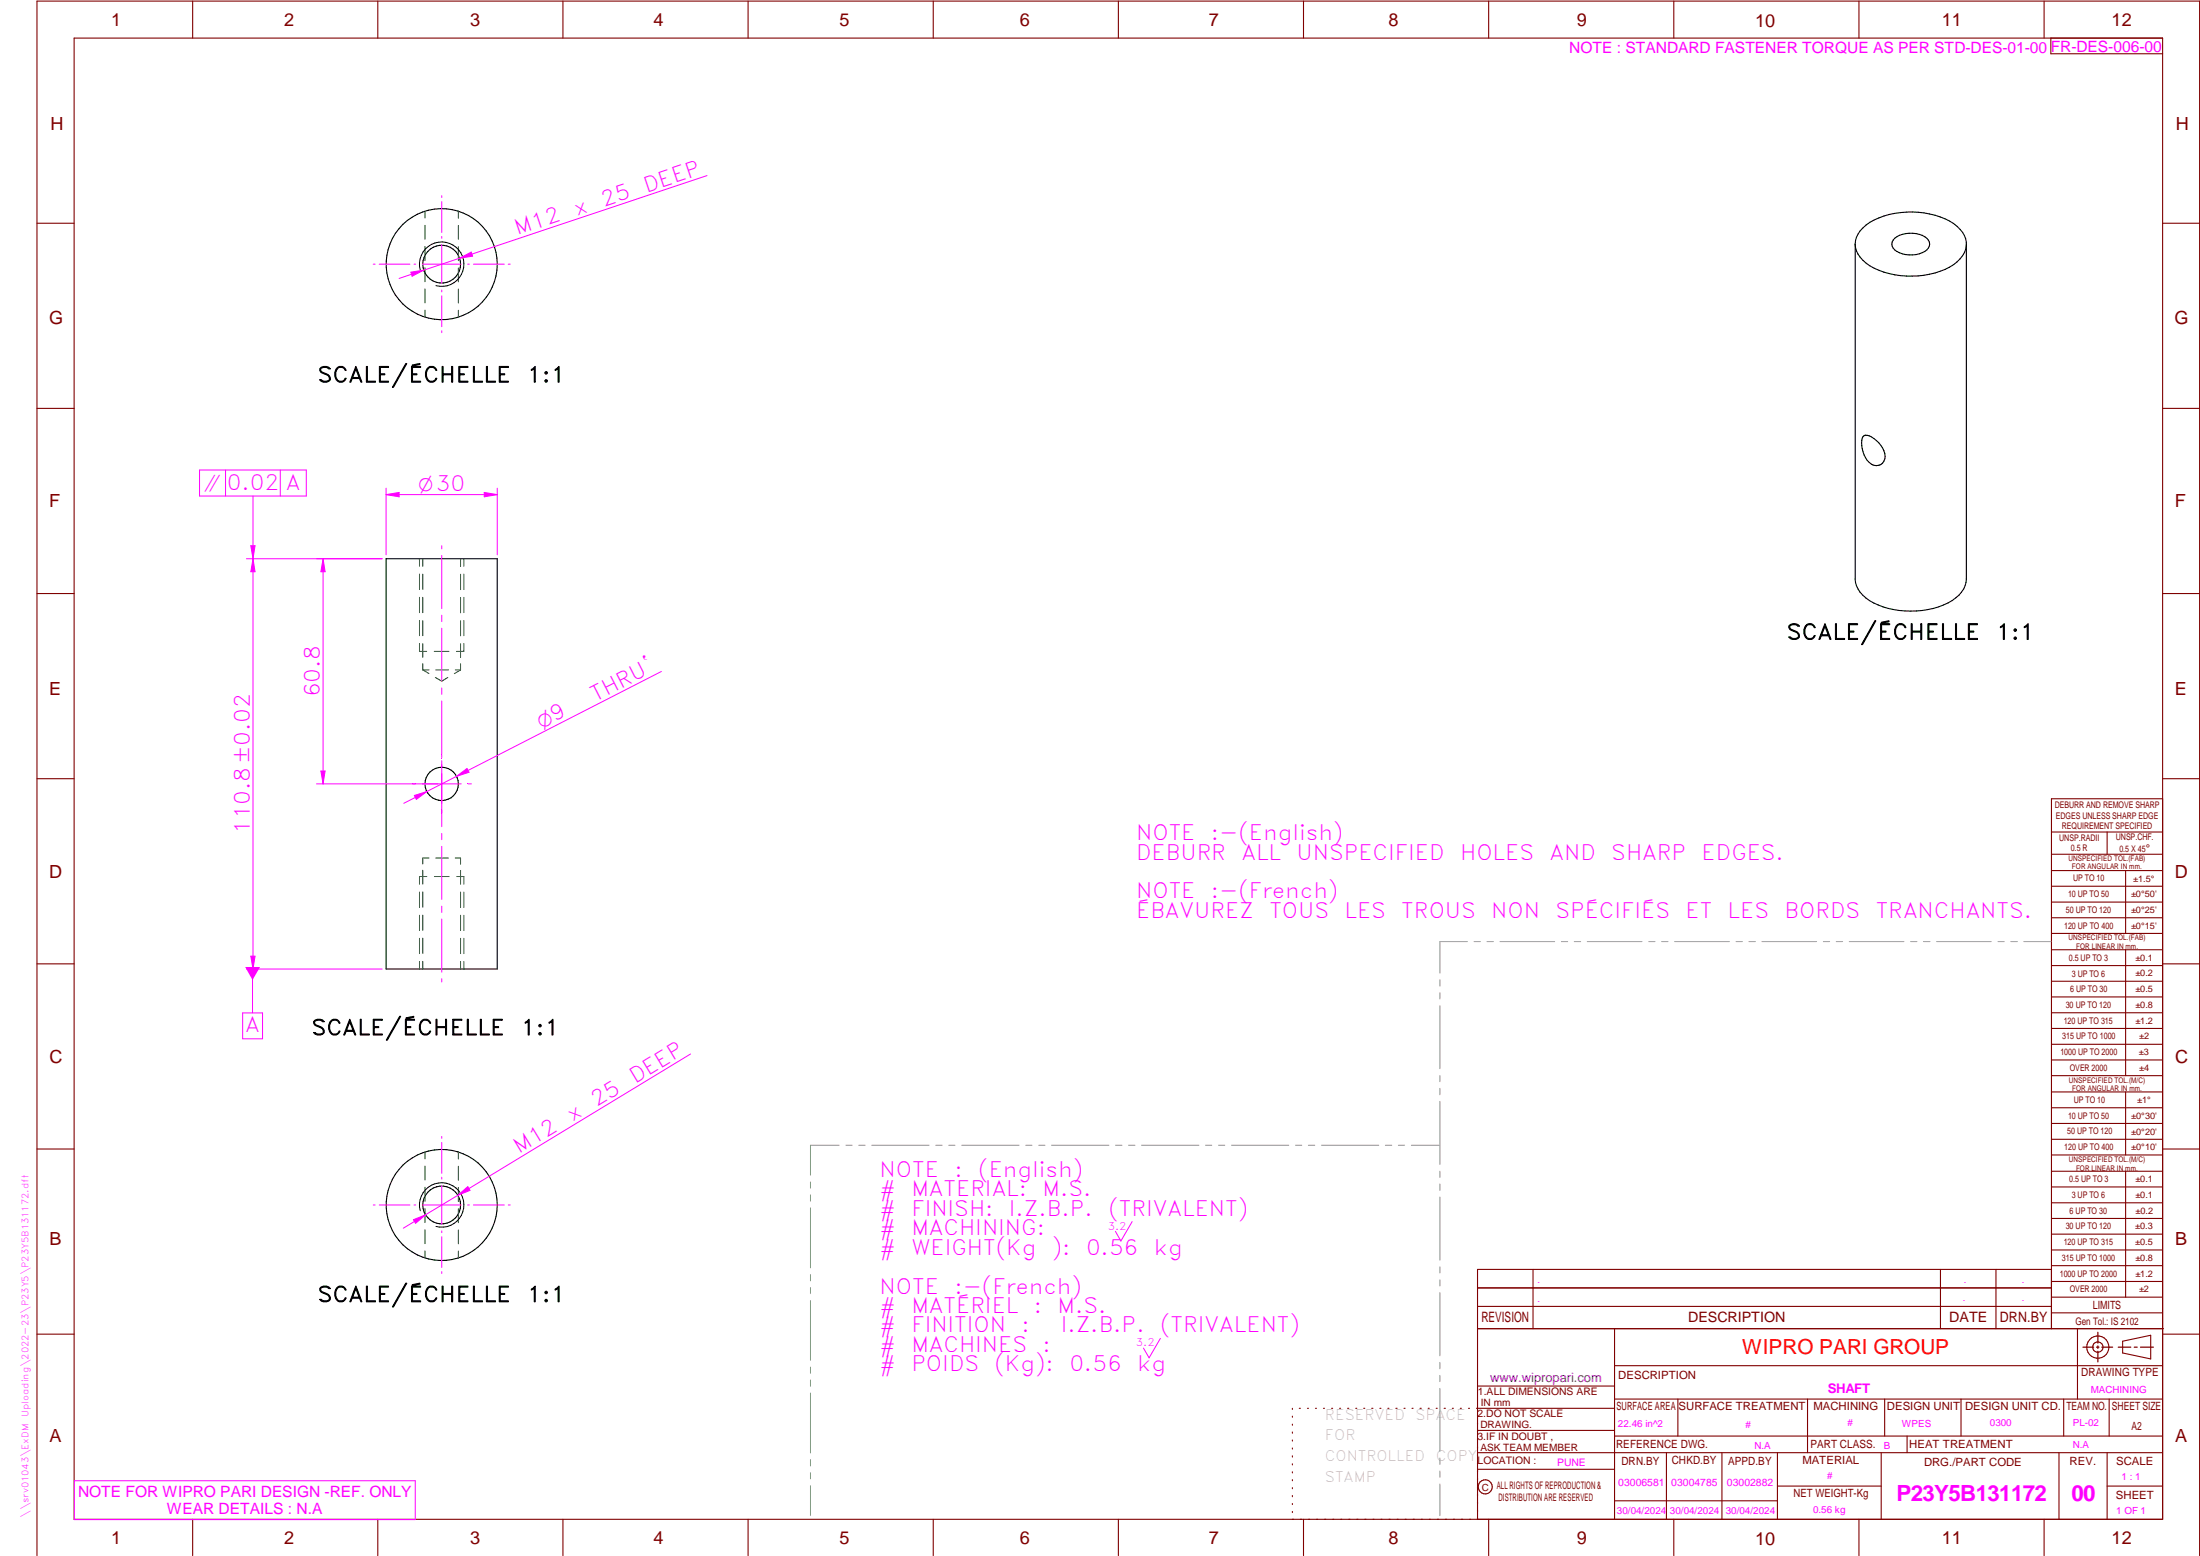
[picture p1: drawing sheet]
<svg xmlns="http://www.w3.org/2000/svg" width="594mm" height="420mm" viewBox="0 0 594 420" stroke-linecap="round" stroke-linejoin="round" font-family="sans-serif">
<g fill="none" stroke="#800000" stroke-width=".3">
<path d="M20 10.3h564v400h-564zM52 .3v10M102 .3v10M152 .3v10M202 .3v10M252 .3v10M302 .3v10M352 .3v10M402 .3v10M452 .3v10M502 .3v10M552 .3v10"/>
<path d="M553.8 10.3v4.2h30.2M10 60.3h10M584 60.3h10M10 110.3h10M584 110.3h10M10 160.3h10M584 160.3h10M10 210.3h10M584 215.7h-30v143.1M584 210.3h10M554 224.7h30M554 230.7h30"/>
<path d="M554 235.1h30M554 239.3h30M569 224.7v6M574 235.1v17M554 243.6h30M554 247.8h30M554 252.1h30M554 256.5h30M574 256.5v33.9M10 260.3h10M554 260.7h30M554 265h30"/>
<path d="M554 269.2h30M554 273.5h30M554 277.7h30M584 260.3h10M554 282h30M554 286.2h30M554 290.4h30M554 294.9h30M554 299.1h30M574 294.9v17M10 310.3h10M554 303.4h30"/>
<path d="M554 307.6h30M554 311.9h30M554 316.3h30M574 316.3v34M584 310.3h10M554 320.5h30M554 324.8h30M554 329h30M554 333.2h30M554 337.5h30M399 358.8h185.2M399 352.8h155"/>
<path d="M399 347.8h155M414 342.8v16M436 358.8v51.5M524 342.8v16M539 342.8v16M554 341.8h30M554 346h30M554 350.3h30M554 354.5h30M554 342.8h-155v67.5M561 358.8v19M10 360.3h10"/>
<path d="M399 374.3h37M436 377.8h148M453.1 377.8v10M488.1 377.8v14.5M508.9 377.8v10M529.5 377.8v10M557.3 377.8v10M569.5 377.8v10M573.2 362.2l7.6-1.6v6.3l-7.6-1.6zM584 368.8h-148M584 360.3h10M349 380.3v.3"/>
<path d="M349 382.4v.3M349 384.6v.3M349 386.7v.3M349 388.8v.3M349 391v.3M349 393.1v.3M349 395.3v.3M349 397.4v.3M349 399.5v.3M350.9 380.3h.2M353.1 380.3h.2M355.2 380.3h.3"/>
<path d="M357.4 380.3h.3M359.6 380.3h.3M361.7 380.3h.3M363.9 380.3h.3M366.1 380.3h.3M368.3 380.3h.2M370.4 380.3h.3M372.6 380.3h.3M374.8 380.3h.3M376.9 380.3h.4M379.1 380.3h.3M381.3 380.3h.3"/>
<path d="M383.4 380.3h.4M385.6 380.3h.3M387.8 380.3h.3M390 380.3h.3M392.2 380.3h.3M394.3 380.3h.3M396.5 380.3h.3M398.7 380.3h37.3M399 396.7h37M399 392.3h185M399 386.2h37M436 387.8h148"/>
<path d="M450 392.3v18M465 392.3v18M480 392.3v18M508 392.3v18M515 387.8v4.5M556 392.3v18M569 392.3v18M52 410.3v9.7M102 410.3v9.7M152 410.3v9.7M202 410.3v9.7M252 410.3v9.7"/>
<path d="M302 410.3v9.7M349 401.7v.3M349 403.8v.4M349 406v.3M349 408.1v.3M352 410.3v9.7M402 410.3v9.7M436 405.3h44M452 410.3v9.7M480 401.3h28M502 410.3v9.7M552 410.3v9.7"/>
<path d="M569 401.3h15M10 420v-419.7h584v419.7"/>
<circle cx="566.5" cy="363.7" r="1.39"/>
<circle cx="566.5" cy="363.8" r="3"/>
<circle cx="401.1" cy="401.5" r="1.9"/>
</g>
<g fill="none" stroke="#f0f" stroke-width=".27">
<path d="M119.3 147.4v.8M119.3 150v14.3M119.3 166.1v1.8M119.3 169.6v14.4M119.3 185.8v1.7M119.3 189.3v14.3M114 211.7h10.5M119.3 205.4v17.8M119.3 225v1.7M119.3 228.5v14.4M119.3 244.7v1.7M119.3 248.2v14.3"/>
<path d="M119.3 264.3v.9M305.7 329.9l-3 5.2-1.5-2.6M313.3 361.4l-3 5.2-1.5-2.6M20.1 399.8h92v10.5h-92z"/>
</g>
<g fill="none" stroke="#949494" stroke-width=".27">
<path d="M396.2 254.3h-7.4v8.5M398.1 254.3h1.6M401.5 254.3h1.8M405 254.3h14.8M421.6 254.3h1.7M425.1 254.3h1.7M428.6 254.3h14.8M445.2 254.3h1.7M448.7 254.3h1.7M452.2 254.3h14.8M468.8 254.3h1.7M472.3 254.3h1.7"/>
<path d="M475.8 254.3h14.8M492.4 254.3h1.7M495.8 254.3h1.8M499.4 254.3h14.7M516 254.3h1.6M519.4 254.3h1.8M522.9 254.3h14.8M539.5 254.3h1.7M543 254.3h1.7M546.5 254.3h7.4M388.8 264.5v1.8M388.8 268.1v1.6"/>
<path d="M388.8 271.6v17M388.8 290.4v1.7M388.8 293.9v1.7M388.8 297.4v17M218.9 319.2v1.6M226.6 309.2h-7.7v8.1M228.4 309.2h1.7M231.9 309.2h1.7M235.4 309.2h15.5M252.7 309.2h1.7M256.2 309.2h1.7M259.7 309.2h15.5"/>
<path d="M277 309.2h1.7M280.5 309.2h1.7M284 309.2h15.5M301.2 309.2h1.8M304.8 309.2h1.7M308.3 309.2h15.5M325.5 309.2h1.7M329.1 309.2h1.6M332.6 309.2h15.4M349.8 309.2h1.7M353.3 309.2h1.7M356.8 309.2h15.5"/>
<path d="M374.1 309.2h1.7M377.6 309.2h1.7M381.1 309.2h7.7M388.8 316.2v1.7M388.8 319.7v1.7M218.9 322.6v1.8M218.9 326.1v16.2M388.8 323.2v17.1M218.9 344.1v1.8M218.9 347.6v1.7M218.9 351.2v16.1M388.8 342.1v1.6"/>
<path d="M388.8 345.6v1.7M388.8 349v17.1M218.9 369.1v1.7M218.9 372.6v1.8M218.9 376.1v16.2M388.8 367.9v1.7M388.8 371.4v1.7M388.8 374.9v17M218.9 394.1v1.8M218.9 397.6v1.7M388.8 393.7v1.7M388.8 397.2v1.7"/>
<path d="M218.9 401.2v8.1M388.8 400.7v8.6"/>
</g>
<path d="M566.5 359.7v3M562.5 363.8h2.9M566.1 363.8h.7M566.5 363.4v.7M566.5 364.9v2.8M567.6 363.8h2.9M572 363.8h3.4M576.3 363.8h.8M578 363.8h3.5" fill="none" stroke="#800000" stroke-width=".34"/>
<g fill="none" stroke="#000" stroke-width=".3">
<path d="M104.3 150.9h30v110.8h-30z"/>
<circle cx="119.3" cy="211.7" r="4.5"/>
</g>
<g fill="none" stroke="#008000" stroke-width=".27">
<path d="M113.3 150.9v2M113.3 155v4.2M114.2 150.9v2M114.2 155v4.2M124.4 150.9v2.1M124.4 155.1v4.1M125.3 150.9v2M125.3 155v4.2M113.3 161.3v4.1M113.3 167.6v4.1M113.3 173.8v2.1h1.9M114.2 161.3v4.1"/>
<path d="M114.2 167.6v4.1M114.2 173.8v3.7M114.2 179.2v1.7M117.3 175.9h3.9M124.4 161.3v4.2M124.4 167.6v4.1M124.4 173.8v3.7M124.4 179.2v1.7M125.3 161.3v4.1M125.3 167.6v4.1M125.3 173.8v2.1h-2M114.2 180.9l1.6 1"/>
<path d="M114.2 180.9h1.7M117.6 182.9l1.7 1 1.6-1M117.7 180.9h3.4M122.9 180.9h1.5M124.4 180.9l-1.7 1M114.2 235v3.7M115.3 236.7h-2v2.1M115.9 231.7h-1.7v1.6M117.3 236.7h4M117.7 231.7h3.4M122.9 231.7h1.5v1.6M123.3 236.7h2v2.1"/>
<path d="M124.4 235v3.8M113.3 240.9v4.1M113.3 247.1v4.1M113.3 253.4v4.1M113.3 259.6v2.1M114.2 240.8v4.2M114.2 247.1v4.1M114.2 253.3v4.2M114.2 259.6v2.1M124.4 240.9v4.1M124.4 247.1v4.1M124.4 253.4v4.1"/>
<path d="M124.4 259.6v2.1M125.3 240.9v4.1M125.3 247.1v4.1M125.3 253.4v4.1M125.3 259.6v2.1"/>
</g>
<path d="M126.4 211.7h.7M127.2 211.7h.1" fill="none" stroke="#f0f" stroke-width=".27"/>
<path d="M119.3 203.8v.8" fill="none" stroke="#f0f" stroke-width=".27"/>
<path d="M111.5 211.7h.6" fill="none" stroke="#f0f" stroke-width=".27"/>
<path d="M119.3 218.8v.7" fill="none" stroke="#f0f" stroke-width=".27"/>
<g fill="none" stroke="#000" stroke-width=".3">
<path d="M501 65.9a8.1 8.1 0 0 0 5.1 6.5 23.6 23.6 0 0 0 21.5-.9 7.5 7.5 0 0 0 3.4-5.1M503.1 61.5a19.7 19.7 0 0 1 14.9-4.2 18.8 18.8 0 0 1 10.5 3.8 6.6 6.6 0 0 1 2.5 4.3v91a7.9 7.9 0 0 1-5 6.4 23.7 23.7 0 0 1-21.2-.6 7.5 7.5 0 0 1-3.8-5.8v-90.5a6 6 0 0 1 2.1-4.4zM511.6 64.3a7.6 7.6 0 0 1 8.7 0 2.25 2.25 0 0 1 .6 2.4 2.25 2.25 0 0 1-1.9 1.5 7.1 7.1 0 0 1-7.8-1.2 1.92 1.92 0 0 1 .4-2.7zM503.2 117.8l.3-.2a5.3 5.3 0 0 1 4.4 2.6 3.6 3.6 0 0 1 .5 4.9 2.69 2.69 0 0 1-4.2-.8 6.9 6.9 0 0 1-1.1-6.4z"/>
<circle cx="119.3" cy="71.3" r="5.1"/>
<circle cx="119.3" cy="71.3" r="15"/>
</g>
<path d="M114.8 57v1.9M123.8 57v1.9M114.8 60.8v3.8M114.8 66.5v3.9M114.8 72.3v3.8M114.8 78v3.8M123.8 60.9v3.7M123.8 66.6v3.8M123.8 72.3v3.8M123.8 78.1v3.7M114.8 83.7v1.9M123.8 83.8v1.8" fill="none" stroke="#008000" stroke-width=".27"/>
<path d="M113.5 72.9a6 6 0 0 1 5.3-7.5 6 6 0 0 1 6.4 6.5 6 6 0 0 1-7.5 5.2" fill="none" stroke="#000" stroke-width=".27"/>
<g fill="none" stroke="#f0f" stroke-width=".27">
<path d="M119.3 52.8v.5M119.3 54.4v8.4M100.8 71.3h.5M102.4 71.3h8.3M111.8 71.3h.5M114 71.3h10.5M119.3 63.8v.5M119.3 66.1v10.5M119.3 78.3v.5M119.3 79.9v8.3M126.3 71.3h.4M127.8 71.3h8.4"/>
<path d="M137.2 71.3h.6M119.3 89.3v.5M66.5 150.9h36.7M68.3 150.9l.6 3.5h-1.2zM66.5 261.7h36.7"/>
</g>
<path d="M68.3 150.9l.6 3.5h-1.2z" fill="#f0f"/>
<path d="M67.7 258.2h1.2l-.6 3.5z" fill="none" stroke="#f0f" stroke-width=".27"/>
<path d="M67.7 258.2h1.2l-.6 3.5z" fill="#f0f"/>
<path d="M104.3 131.8v18M104.3 133.6l3.5-.6v1.2zM134.3 131.8v18M68.3 150.9v110.8" fill="none" stroke="#f0f" stroke-width=".27"/>
<path d="M104.3 133.6l3.5-.6v1.2z" fill="#f0f"/>
<path d="M130.8 133l3.5 .6-3.5 .6z" fill="none" stroke="#f0f" stroke-width=".27"/>
<path d="M130.8 133l3.5 .6-3.5 .6z" fill="#f0f"/>
<path d="M104.3 133.6h30M178.6 181.3l-69.6 35.6M111.9 214.8l3.4-1.1-2.9 2.2z" fill="none" stroke="#f0f" stroke-width=".27"/>
<path d="M111.9 214.8l3.4-1.1-2.9 2.2z" fill="#f0f"/>
<path d="M123.3 209.6l2.8-2.1 .6 1z" fill="none" stroke="#f0f" stroke-width=".27"/>
<path d="M123.3 209.6l2.8-2.1 .6 1z" fill="#f0f"/>
<path d="M85.5 150.9h17.7M87.2 150.9l.6 3.5h-1.2zM85.5 211.7h32.7" fill="none" stroke="#f0f" stroke-width=".27"/>
<path d="M87.2 150.9l.6 3.5h-1.2z" fill="#f0f"/>
<path d="M86.6 208.2h1.2l-.6 3.5z" fill="none" stroke="#f0f" stroke-width=".27"/>
<path d="M86.6 208.2h1.2l-.6 3.5z" fill="#f0f"/>
<path d="M190.9 47.4l-83.1 27.8M110.9 73.5l3.5-.6-3.1 1.7zM87.2 150.9v60.8" fill="none" stroke="#f0f" stroke-width=".27"/>
<path d="M110.9 73.5l3.5-.6-3.1 1.7z" fill="#f0f"/>
<path d="M124.1 69.7l3.1-1.6 .4 1.1z" fill="none" stroke="#f0f" stroke-width=".27"/>
<path d="M124.1 69.7l3.1-1.6 .4 1.1z" fill="#f0f"/>
<g fill="none" stroke="#000" stroke-width=".3">
<circle cx="119.3" cy="325.4" r="5.1"/>
<circle cx="119.3" cy="325.4" r="15"/>
</g>
<path d="M114.8 311.1v1.8M114.8 314.9v3.7M123.8 311.1v1.9M123.8 314.9v3.8M114.8 320.6v3.8M114.8 326.3v3.8M114.8 332.1v3.7M114.8 337.8v1.9M123.8 320.6v3.8M123.8 326.4v3.8M123.8 332.1v3.8M123.8 337.8v1.9" fill="none" stroke="#008000" stroke-width=".27"/>
<path d="M113.5 326.9a6 6 0 0 1 5.3-7.5 6 6 0 0 1 6.4 6.5 6 6 0 0 1-7.5 5.3" fill="none" stroke="#000" stroke-width=".27"/>
<g fill="none" stroke="#f0f" stroke-width=".27">
<path d="M186.5 284.6l-77.6 47M119.3 306.9v.5M119.3 308.5v8.3M119.3 317.9v.5M100.8 325.4h.5M102.4 325.4h8.3M111.6 329.4l3.3-1.4-2.7 2.3zM111.8 325.4h.5M114 325.4h10.5M119.3 320.1v10.5M119.3 332.4v.5M119.3 334v8.3"/>
<path d="M126.3 325.4h.4M127.8 325.4h8.4M137.2 325.4h.6M119.3 343.4v.5"/>
</g>
<path d="M111.6 329.4l3.3-1.4-2.7 2.3z" fill="#f0f"/>
<path d="M123.6 322.7l2.7-2.3 .6 1z" fill="none" stroke="#f0f" stroke-width=".27"/>
<path d="M123.6 322.7l2.7-2.3 .6 1z" fill="#f0f"/>
<path d="M68.2 261.1v12.4" fill="none" stroke="#f0f" stroke-width=".27"/>
<path d="M66.2 261.1h4l-2 3.5z" fill="#f0f"/>
<path d="M68.3 133.9v17M65.5 273.5h5.4v7h-5.4z" fill="none" stroke="#f0f" stroke-width=".27"/>
<path d="M67.7 147.4h1.2l-.6 3.5z" fill="#f0f"/>
<path d="M53.9 126.9h28.8v7h-28.8zM60.9 126.9v7M75.7 126.9v7M67.7 147.4h1.2l-.6 3.5z" fill="none" stroke="#f0f" stroke-width=".27"/>
<g font-size="6" fill="#f0f">
<text x="512.1" y="405.2">P23Y5B131172</text>
<text x="559.4" y="405.2">00</text>
</g>
<g font-size="5.7" fill="#f0f">
<text x="174.5" y="52" transform="rotate(-18 174.5 52)">DEEP</text>
<text x="155.7" y="58.3" transform="rotate(-18 155.7 58.3)">x</text>
<text x="163" y="55.8" transform="rotate(-18 163 55.8)">25</text>
<text x="139.7" y="63.6" transform="rotate(-18 139.7 63.6)">M12</text>
<text x="61.2" y="132.2">0.02 A</text>
<text x="86.4" y="188.3" transform="rotate(-90 86.4 188.3)">60.8</text>
<text x="160.7" y="189.4" transform="rotate(-27 160.7 189.4)">THRU`</text>
<text x="67.4" y="225.2" transform="rotate(-90 67.4 225.2)">110.8±0.02</text>
<text x="306.8" y="226.9">NOTE</text>
<text x="327" y="226.9">:-(English)</text>
<text x="306.8" y="232.1">DEBURR</text>
<text x="335.2" y="232.1">ALL</text>
<text x="350.1" y="232.1">UNSPECIFIED</text>
<text x="394.3" y="232.1">HOLES</text>
<text x="418.4" y="232.1">AND</text>
<text x="435.1" y="232.1">SHARP</text>
<text x="459.5" y="232.1">EDGES.</text>
<text x="306.8" y="242.6">NOTE</text>
<text x="327" y="242.6">:-(French)</text>
<text x="306.8" y="247.9">ÉBAVUREZ</text>
<text x="342.8" y="247.9">TOUS</text>
<text x="363.1" y="247.9">LES</text>
<text x="378.4" y="247.9">TROUS</text>
<text x="402.7" y="247.9">NON</text>
<text x="420.1" y="247.9">SPÉCIFIÉS</text>
<text x="455.1" y="247.9">ET</text>
<text x="466.5" y="247.9">LES</text>
<text x="481.9" y="247.9">BORDS</text>
<text x="506.5" y="247.9">TRANCHANTS.</text>
<text x="66.2" y="278.8">A</text>
<text x="171.5" y="292.7" transform="rotate(-31 171.5 292.7)">DEEP</text>
<text x="161.1" y="299" transform="rotate(-31 161.1 299)">25</text>
<text x="154.5" y="303" transform="rotate(-31 154.5 303)">x</text>
<text x="140.1" y="311.7" transform="rotate(-31 140.1 311.7)">M12</text>
<text x="237.5" y="317.8">NOTE</text>
<text x="257.7" y="317.8">:</text>
<text x="264.1" y="317.8">(English)</text>
<text x="237.5" y="323">#</text>
<text x="246.1" y="323">MATERIAL:</text>
<text x="281.5" y="323">M.S.</text>
<text x="237.5" y="328.3">#</text>
<text x="246.1" y="328.3">FINISH:</text>
<text x="272.4" y="328.3">I.Z.B.P.</text>
<text x="299.3" y="328.3">(TRIVALENT)</text>
<text x="237.5" y="333.5">#</text>
<text x="246.1" y="333.5">MACHINING:</text>
<text x="237.5" y="338.8">#</text>
<text x="246.1" y="338.8">WEIGHT(Kg</text>
<text x="284" y="338.8">):</text>
<text x="293.3" y="338.8">0.56</text>
<text x="311.6" y="338.8">kg</text>
<text x="237.5" y="349.3">NOTE</text>
<text x="257.7" y="349.3">:-(French)</text>
<text x="237.5" y="354.5">#</text>
<text x="237.5" y="359.8">#</text>
<text x="246.1" y="359.8">FINITION</text>
<text x="246.1" y="354.5">MATÉRIEL</text>
<text x="275.8" y="359.8">:</text>
<text x="279.2" y="354.5">:</text>
<text x="285.6" y="354.5">M.S.</text>
<text x="286.4" y="359.8">I.Z.B.P.</text>
<text x="313.3" y="359.8">(TRIVALENT)</text>
<text x="237.5" y="365">#</text>
<text x="246.1" y="365">MACHINES</text>
<text x="281.5" y="365">:</text>
<text x="237.5" y="370.3">#</text>
<text x="246.1" y="370.3">POIDS</text>
<text x="268.5" y="370.3">(Kg):</text>
<text x="288.8" y="370.3">0.56</text>
<text x="307.1" y="370.3">kg</text>
</g>
<g font-size="5.7">
<text x="85.8" y="103.2">SCALE/ÉCHELLE</text>
<text x="142.3" y="103.2">1:1</text>
<text x="482.5" y="172.7">SCALE/ÉCHELLE</text>
<text x="539" y="172.7">1:1</text>
<text x="84.1" y="279.5">SCALE/ÉCHELLE</text>
<text x="140.6" y="279.5">1:1</text>
<text x="85.8" y="351.5">SCALE/ÉCHELLE</text>
<text x="142.3" y="351.5">1:1</text>
</g>
<text font-size="5.6" fill="#f00" x="470.5" y="365.5">WIPRO PARI GROUP</text>
<g font-size="5.4" fill="#f0f">
<text x="55.2" y="132.2">i</text>
<text x="113" y="132.7">O30</text>
<text x="146.2" y="196.9" transform="rotate(-27 146.2 196.9)">O9</text>
</g>
<g font-size="4.9" fill="#800000">
<text x="30" y="6.9">1</text>
<text x="76.7" y="6.9">2</text>
<text x="127" y="6.9">3</text>
<text x="176.5" y="6.9">4</text>
<text x="226.7" y="6.9">5</text>
<text x="275.4" y="6.9">6</text>
<text x="326.4" y="6.9">7</text>
<text x="375" y="6.9">8</text>
<text x="425.8" y="6.9">9</text>
<text x="473.9" y="7.3">10</text>
<text x="524.3" y="6.9">11</text>
<text x="570.2" y="6.9">12</text>
<text x="13.6" y="35.1">H</text>
<text x="587.6" y="35.1">H</text>
<text x="13.2" y="87.5">G</text>
<text x="587.2" y="87.5">G</text>
<text x="13.2" y="137">F</text>
<text x="587.2" y="137">F</text>
<text x="13.2" y="187.6">E</text>
<text x="587.2" y="187.6">E</text>
<text x="13.2" y="237">D</text>
<text x="587.2" y="237">D</text>
<text x="13.4" y="287.1">C</text>
<text x="587.4" y="287.1">C</text>
<text x="13.4" y="336.2">B</text>
<text x="587.4" y="336.2">B</text>
<text x="13.4" y="389.3">A</text>
<text x="587.4" y="389.3">A</text>
<text x="30" y="416.9">1</text>
<text x="76.7" y="416.9">2</text>
<text x="127" y="416.9">3</text>
<text x="176.5" y="416.9">4</text>
<text x="226.7" y="416.9">5</text>
<text x="275.4" y="416.9">6</text>
<text x="326.4" y="416.9">7</text>
<text x="375" y="416.9">8</text>
<text x="425.8" y="416.9">9</text>
<text x="473.9" y="417.3">10</text>
<text x="524.3" y="416.9">11</text>
<text x="570.2" y="416.9">12</text>
</g>
<g font-size="4.2" fill="#f0f">
<text x="423.7" y="14.3">NOTE : STANDARD FASTENER TORQUE AS PER STD-DES-01-00</text>
<text x="553.8" y="14">FR-DES-006-00</text>
<text x="21.1" y="404.3">NOTE FOR WIPRO PARI DESIGN -REF. ONLY</text>
<text x="45.1" y="408.8">WEAR DETAILS : N.A</text>
</g>
<g font-size="3.9" fill="#800000">
<text x="400" y="357.1">REVISION</text>
<text x="455.9" y="357.1">DESCRIPTION</text>
<text x="526.4" y="357.1">DATE</text>
<text x="540" y="357.1">DRN.BY</text>
</g>
<g font-size="3.9" fill="#c0c0c0">
<text x="357.8" y="383.3">RESERVED</text>
<text x="382.3" y="383.3">SPACE</text>
<text x="357.8" y="388.9">FOR</text>
<text x="357.8" y="394.5">CONTROLLED</text>
<text x="387.8" y="394.5">COPY</text>
<text x="357.8" y="400">STAMP</text>
</g>
<text font-size="3.6" fill="#f0f" x="493.6" y="376.1">SHAFT</text>
<text font-size="3.5" fill="#00f" x="402.4" y="373.3">www.wipropari.com</text>
<g font-size="3.1" fill="#800000">
<text x="565.1" y="353.5">LIMITS</text>
<text x="562" y="371.7">DRAWING TYPE</text>
<text x="437" y="372.3">DESCRIPTION</text>
<text x="436.5" y="380.8">SURFACE AREA</text>
<text x="453.3" y="380.8">SURFACE TREATMENT</text>
<text x="489.7" y="380.8">MACHINING</text>
<text x="509.5" y="380.8">DESIGN UNIT</text>
<text x="530.6" y="380.8">DESIGN UNIT CD.</text>
<text x="558" y="380.6">TEAM NO.</text>
<text x="570.3" y="380.7">SHEET SIZE</text>
<text x="575.6" y="386.1">A2</text>
<text x="436.4" y="391.1">REFERENCE DWG.</text>
<text x="437.8" y="395.5">DRN.BY</text>
<text x="451.4" y="395.4">CHKD.BY</text>
<text x="466.6" y="395.5">APPD.BY</text>
<text x="486.7" y="395.4">MATERIAL</text>
<text x="488.9" y="390.9">PART CLASS.</text>
<text x="515.6" y="390.9">HEAT TREATMENT</text>
<text x="519.6" y="395.9">DRG./PART CODE</text>
<text x="558.9" y="395.5">REV.</text>
<text x="571.4" y="395.6">SCALE</text>
<text x="484.3" y="404.2">NET WEIGHT-Kg</text>
<text x="571.4" y="404.7">SHEET</text>
</g>
<text font-size="3" fill="#800000" x="579.5" y="230.1">°</text>
<g font-size="2.8" fill="#f0f">
<text x="299.1" y="332.1">3.2</text>
<text x="306.7" y="363.6">3.2</text>
<text x="420.5" y="396">PUNE</text>
<text x="437" y="401.2">03006581</text>
<text x="451.3" y="401.2">03004785</text>
<text x="466.3" y="401.2">03002882</text>
</g>
<g font-size="2.8" fill="#800000">
<text x="560.4" y="357.7">Gen Tol.: IS 2102</text>
<text x="399.1" y="376.6">1.ALL DIMENSIONS ARE</text>
<text x="399" y="382.7">2.DO NOT SCALE</text>
<text x="399" y="388.7">3.IF IN DOUBT ,</text>
<text x="399" y="395.4">LOCATION :</text>
<text x="404.2" y="402">ALL RIGHTS OF REPRODUCTION &amp;</text>
<text x="404.7" y="405.4">DISTRIBUTION ARE RESERVED</text>
</g>
<g font-size="2.7" fill="#f0f">
<text x="564.6" y="376.2">MACHINING</text>
<text x="436.9" y="385.4">22.46 in^2</text>
<text x="471.4" y="385.5">#</text>
<text x="498.9" y="385">#</text>
<text x="513.6" y="385.3">WPES</text>
<text x="537.3" y="385.1">0300</text>
<text x="559.7" y="385.1">PL-02</text>
<text x="473.7" y="391.2">N.A</text>
<text x="508.7" y="391.2">B</text>
<text x="559.7" y="391.1">N.A</text>
<text x="493.4" y="399.5">#</text>
<text x="572.8" y="399.7">1 : 1</text>
<text x="436.6" y="408.7">30/04/2024</text>
<text x="450.9" y="408.8">30/04/2024</text>
<text x="466" y="408.9">30/04/2024</text>
<text x="489.6" y="408.5">0.56 kg</text>
<text x="571.4" y="408.7">1 OF 1</text>
</g>
<g font-size="2.7" fill="#800000">
<text x="399.9" y="379.7">IN mm</text>
<text x="399.7" y="385.7">DRAWING.</text>
<text x="399.7" y="391.8">ASK TEAM MEMBER</text>
<text x="400.1" y="402.5">C</text>
</g>
<g font-size="2.5" fill="#800000">
<text x="554.9" y="218.3">DEBURR AND REMOVE SHARP</text>
<text x="555.2" y="221">EDGES UNLESS SHARP EDGE</text>
<text x="556.1" y="227.1">UNSP.RADII</text>
<text x="556.8" y="223.8">REQUIREMENT SPECIFIED</text>
<text x="571.4" y="226.9">UNSP.CHF.</text>
<text x="559.2" y="229.9">0.5 R</text>
<text x="572.3" y="230.1">0.5 X 45</text>
<text x="559.8" y="238">UP TO 10</text>
<text x="576.1" y="238.1">±1.5°</text>
<text x="558.5" y="242.2">10 UP TO 50</text>
<text x="575.5" y="242.3">±0°50'</text>
<text x="557.4" y="250.7">120 UP TO 400</text>
<text x="557.9" y="246.5">50 UP TO 120</text>
<text x="575.5" y="250.7">±0°15'</text>
<text x="575.5" y="246.5">±0°25'</text>
<text x="558.7" y="259.4">0.5 UP TO 3</text>
<text x="559.5" y="263.7">3 UP TO 6</text>
<text x="576.6" y="263.6">±0.2</text>
<text x="576.6" y="259.4">±0.1</text>
<text x="559" y="267.9">6 UP TO 30</text>
<text x="576.6" y="267.9">±0.5</text>
<text x="557.8" y="272.2">30 UP TO 120</text>
<text x="576.6" y="272.2">±0.8</text>
<text x="556.9" y="280.7">315 UP TO 1000</text>
<text x="557.3" y="276.4">120 UP TO 315</text>
<text x="576.6" y="276.4">±1.2</text>
<text x="577.7" y="280.7">±2</text>
<text x="556.4" y="284.9">1000 UP TO 2000</text>
<text x="577.6" y="284.9">±3</text>
<text x="558.9" y="289.2">OVER 2000</text>
<text x="577.7" y="289.3">±4</text>
<text x="560" y="297.9">UP TO 10</text>
<text x="577.1" y="297.9">±1°</text>
<text x="558.5" y="302.1">10 UP TO 50</text>
<text x="575.5" y="302.1">±0°30'</text>
<text x="557.4" y="310.6">120 UP TO 400</text>
<text x="558.2" y="306.3">50 UP TO 120</text>
<text x="575.5" y="310.6">±0°10'</text>
<text x="575.5" y="306.4">±0°20'</text>
<text x="558.8" y="319.2">0.5 UP TO 3</text>
<text x="559.4" y="323.4">3 UP TO 6</text>
<text x="576.6" y="319.2">±0.1</text>
<text x="576.6" y="323.5">±0.1</text>
<text x="558.9" y="327.7">6 UP TO 30</text>
<text x="576.7" y="327.7">±0.2</text>
<text x="557.8" y="332">30 UP TO 120</text>
<text x="576.6" y="332">±0.3</text>
<text x="556.8" y="340.5">315 UP TO 1000</text>
<text x="557.3" y="336.3">120 UP TO 315</text>
<text x="576.6" y="336.3">±0.5</text>
<text x="576.6" y="340.5">±0.8</text>
<text x="556.2" y="344.7">1000 UP TO 2000</text>
<text x="576.6" y="344.7">±1.2</text>
<text x="558.9" y="349">OVER 2000</text>
<text x="577.6" y="349">±2</text>
</g>
<g font-size="2.5" fill="#f0f">
<text x="415.2" y="346.4">.</text>
<text x="530.3" y="346.5">.</text>
<text x="545.9" y="346.4">.</text>
<text x="415.2" y="351.5">.</text>
<text x="530" y="351.3">.</text>
<text x="545.9" y="351.4">.</text>
</g>
<g font-size="2.4" fill="#f0f">
<text x="7.7" y="382.7" transform="rotate(-90 7.7 382.7)">Uploading\2022-23\P23Y5\P23Y5B131172.dft</text>
<text x="7.7" y="409.8" transform="rotate(-90 7.7 409.8)">\\srv01043\ExDM</text>
</g>
<g font-size="2.1" fill="#800000">
<text x="558.5" y="232.4">UNSPECIFIED TOL.(FAB)</text>
<text x="559.5" y="234.7">FOR ANGULAR IN mm.</text>
<text x="558.6" y="253.9">UNSPECIFIED TOL.(FAB)</text>
<text x="560.7" y="256.3">FOR LINEAR IN mm.</text>
<text x="558.7" y="292.3">UNSPECIFIED TOL.(M/C)</text>
<text x="559.6" y="294.7">FOR ANGULAR IN mm.</text>
<text x="558.7" y="313.7">UNSPECIFIED TOL.(M/C)</text>
<text x="560.6" y="316.1">FOR LINEAR IN mm.</text>
</g>
</svg>
